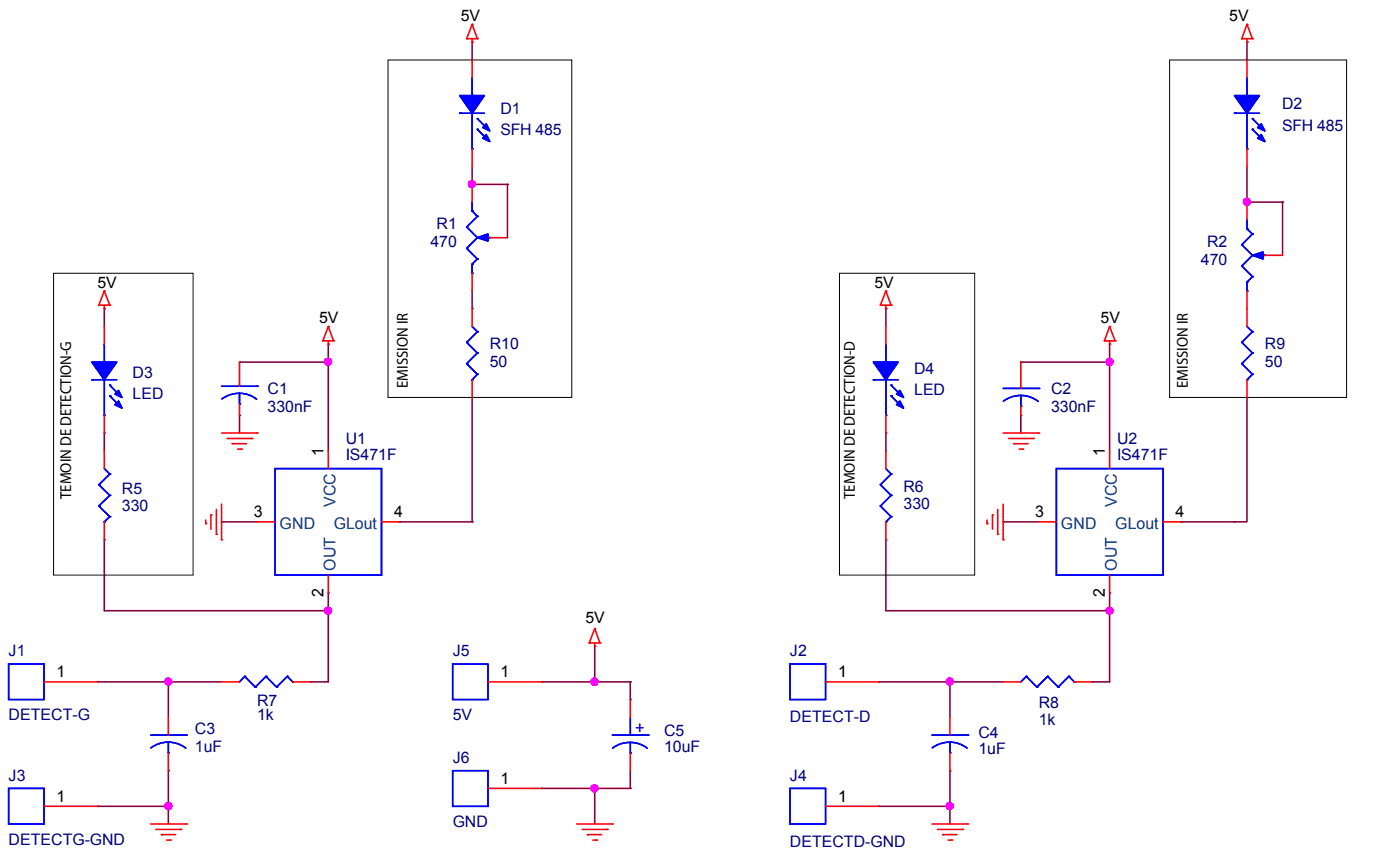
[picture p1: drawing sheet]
<svg xmlns="http://www.w3.org/2000/svg" width="228mm" height="139mm" viewBox="0 0 228 139" stroke-linecap="round" stroke-linejoin="round" font-family="sans-serif">
<!-- layer: Calque 1 -->
<path d="M77 6.9h.1M77 6.9v2.9M77 30.1h.1M77 30.1h5.7M65.1 85h11.9M65.1 85h.1" fill="none" stroke="#800040" stroke-width=".25"/>
<circle cx="76.9" cy="30" r=".56" fill="#f0f"/>
<circle cx="76.9" cy="30" r=".56" fill="none" stroke="#f0f" stroke-width=".25"/>
<path d="M82.7 30.1h.1M82.7 30.1v8.6M39 59h14.5M39 59h.1" fill="none" stroke="#800040" stroke-width=".25"/>
<circle cx="53.5" cy="59" r=".56" fill="#f0f"/>
<circle cx="53.5" cy="59" r=".56" fill="none" stroke="#f0f" stroke-width=".25"/>
<path d="M17 50.3h.1M17 50.3v2.9M53.5 59h.1M53.5 59v14.5M17 70.6h.1M17 70.6v2.9M39 67.7h.1M39 67.7v2.9M17 88h.1M17 88v11.5M27.4 111.1h8.7M27.4 111.1h.1" fill="none" stroke="#800040" stroke-width=".25"/>
<circle cx="27.4" cy="111.1" r=".56" fill="#f0f"/>
<circle cx="27.4" cy="111.1" r=".56" fill="none" stroke="#f0f" stroke-width=".25"/>
<path d="M15.9 131.4h.1M27.4 125.6h.1M27.4 125.6v5.8h-11.5" fill="none" stroke="#800040" stroke-width=".25"/>
<circle cx="27.4" cy="131.4" r=".56" fill="#f0f"/>
<circle cx="27.4" cy="131.4" r=".56" fill="none" stroke="#f0f" stroke-width=".25"/>
<path d="M53.5 99.5h.1M53.5 99.5v11.6M27.4 111.1h.1M27.4 111.1v5.8" fill="none" stroke="#800040" stroke-width=".25"/>
<circle cx="53.5" cy="99.5" r=".56" fill="#f0f"/>
<circle cx="53.5" cy="99.5" r=".56" fill="none" stroke="#f0f" stroke-width=".25"/>
<g fill="none" stroke="#800040" stroke-width=".25">
<path d="M203.3 6.9h.1M203.3 6.9v2.9M203.3 32.9h.1M203.3 32.9h5.8M53.5 56.1h.1M53.5 56.1v2.9M36.1 85h.1M36.1 85h5.8M15.9 111.1h11.5M15.9 111.1h.1M50.6 111.1h.1M50.6 111.1h2.9"/>
<path d="M27.4 131.4h.1M27.4 131.4v2.9"/>
</g>
<circle cx="203.3" cy="32.9" r=".56" fill="#f0f"/>
<circle cx="203.3" cy="32.9" r=".56" fill="none" stroke="#f0f" stroke-width=".25"/>
<path d="M209.1 32.9h.1M209.1 32.9v8.7M180.9 99.5h.1M180.9 99.5v11.6" fill="none" stroke="#800040" stroke-width=".25"/>
<circle cx="180.9" cy="99.5" r=".56" fill="#f0f"/>
<circle cx="180.9" cy="99.5" r=".56" fill="none" stroke="#f0f" stroke-width=".25"/>
<path d="M166.4 59h.1M166.4 59h14.5" fill="none" stroke="#800040" stroke-width=".25"/>
<circle cx="180.9" cy="59" r=".56" fill="#f0f"/>
<circle cx="180.9" cy="59" r=".56" fill="none" stroke="#f0f" stroke-width=".25"/>
<path d="M144.4 50.3h.1M144.4 50.3v2.9M180.9 59h.1M180.9 59v14.5M144.4 70.6h.1M144.4 70.6v2.9M166.4 67.7h.1M166.4 67.7v2.9M144.4 88h.1M144.4 88v11.5M154.9 111.1h8.6M154.9 111.1h.1" fill="none" stroke="#800040" stroke-width=".25"/>
<circle cx="154.8" cy="111.1" r=".56" fill="#f0f"/>
<circle cx="154.8" cy="111.1" r=".56" fill="none" stroke="#f0f" stroke-width=".25"/>
<path d="M143.3 131.4h.1M154.9 125.6h.1M154.9 125.6v5.8h-11.6" fill="none" stroke="#800040" stroke-width=".25"/>
<circle cx="154.8" cy="131.4" r=".56" fill="#f0f"/>
<circle cx="154.8" cy="131.4" r=".56" fill="none" stroke="#f0f" stroke-width=".25"/>
<g fill="none" stroke="#800040" stroke-width=".25">
<path d="M77 30.1h.1M77 27.1v3M203.3 32.9h.1M203.3 27.1v5.8M77 50.3h.1M77 47.4v2.9M180.9 56.1h.1M180.9 56.1v2.9M77 64.8v20.2M203.3 64.8v20.2h-10.8M17 99.5h36.5M53.5 99.5h.1"/>
<path d="M53.5 96.6h.1M53.5 96.6v2.9M77 85h.1M144.4 99.5h36.5M163.5 85h.1M163.5 85h5.8M180.9 99.5h.1M180.9 96.6h.1M180.9 96.6v2.9M192.5 85h.1M201.2 85h.1M143.3 111.1h11.6"/>
<path d="M143.3 111.1h.1M154.9 111.1h.1M154.9 111.1v5.8M178 111.1h.1M178 111.1h2.9M154.9 131.4h.1M154.9 131.4v2.9"/>
</g>
<g fill="none" stroke="#f00" stroke-width=".25">
<path d="M76.1 6.3h1.7M76.1 6.3h.1M77 6.9h.1M77 4h.1M77 6.3v.6M77 4l.8 2.3M77 4l-.9 2.3M77.8 6.3h.1M202.5 6.3h1.7M202.5 6.3h.1M203.3 4l-.8 2.3M203.3 6.9h.1"/>
<path d="M203.3 4h.1M203.3 6.3v.6M203.3 4l.9 2.3M204.2 6.3h.1M16.1 49.7h.1M16.1 49.7h1.8M17 50.3h.1M17 47.4h.1M17 49.7v.6M17 47.4l.9 2.3M17 47.4l-.9 2.3M17.9 49.7h.1"/>
<path d="M52.6 55.5h1.8M52.6 55.5h.1M53.5 56.1h.1M53.5 53.2h.1M53.5 55.5v.6M53.5 53.2l.9 2.3M53.5 53.2l-.9 2.3M54.4 55.5h.1M143.5 49.7h1.8M143.5 49.7h.1M144.4 50.3h.1M144.4 47.4h.1"/>
<path d="M144.4 49.7v.6M144.4 47.4l.9 2.3M144.4 47.4l-.9 2.3M145.3 49.7h.1M180.1 55.5h1.7M180.1 55.5h.1M180.9 53.2l-.8 2.3M180.9 56.1h.1M180.9 53.2h.1M180.9 55.5v.6M180.9 53.2l.9 2.3M181.8 55.5h.1"/>
<path d="M203.3 50.3v2.9M17 73.5v2.9M36.1 70.6h5.8M37 71.5h4.1M37.9 72.3h2.3M37.9 72.3h.1M38.7 73.2h.6M39.3 73.2h.1M41.1 71.5h.1M41.9 70.6h.1M163.5 70.6h5.8M164.4 71.5h4.1"/>
<path d="M165.3 72.3h2.3M165.3 72.3h.1M166.2 73.2h.5M166.7 73.2h.1M168.5 71.5h.1M169.3 70.6h.1M180.9 73.5v2.9M203.3 61.9v2.9M17 85v3M33.5 85.3h.1M33.5 84.7v.6M34.4 83.9h.1"/>
<path d="M34.4 83.9v2.3M35.3 87.1h.1M35.3 83v4.1M36.1 88h.1M36.1 82.2v5.8M160.9 85.3h.1M160.9 84.7v.6M161.8 83.9h.1M161.8 83.9v2.3M162.7 87.1h.1M162.7 83v4.1M163.5 88h.1"/>
<path d="M163.5 82.2v5.8M169.3 85h2.9M180.9 93.7v2.9M189.6 85h2.9M7.2 111.1h8.7M36.1 111.1h2.9M47.7 111.1h2.9M134.6 111.1h8.7M154.9 116.9v2.9M7.2 131.4h8.7M24.6 134.3h5.8M25.4 135.2h4.1"/>
<path d="M26.3 136h2.3M26.3 136h.1M27.1 136.9h.6M27.7 136.9h.1M29.5 135.2h.1M30.4 134.3h.1M151.9 134.3h5.8M152.8 135.2h4.1M153.7 136h2.3M153.7 136h.1M154.6 136.9h.6M154.9 122.7v2.9"/>
<path d="M155.2 136.9h.1M156.9 135.2h.1M157.7 134.3h.1"/>
</g>
<path d="M63.3 9.8h29.9v55h-29.9zM190.7 9.8h28.8v55h-28.8zM8.7 44.5h22.8v49.2h-22.8zM136.9 44.5h22v49.2h-22z" fill="none" stroke="#000" stroke-width=".16"/>
<g fill="none" stroke="#00f" stroke-width=".25">
<path d="M144.4 59h.1M144.4 56.1v2.9M202.5 55.8h.1M202.5 59.3h.1M202.5 55.8l1.7 1.7M202.5 59.3l1.7 1.7M203.3 53.2l.9 .9M204.2 54.1h.1M204.2 57.5h.1M204.2 54.1l-1.7 1.7M204.2 57.5l-1.7 1.8M16.1 79h.1"/>
<path d="M16.1 79l1.8 1.7M17 76.4l.9 .9M17.9 77.3h.1M17.9 77.3l-1.8 1.7M142.4 61.9h.1M142.4 61.9h4M144.4 67.7h.1M144.4 61.9v5.8M172.2 76.4h17.4v17.3h-17.4zM203.3 61.9h.1M204.2 61h.1M204.2 61l-.9 .9"/>
<path d="M16.1 82.5h.1M16.1 82.5l1.8 1.7M17 85h.1M17.9 80.7h.1M17.9 84.2h.1M17.9 80.7l-1.8 1.8M17.9 84.2l-.9 .8M1.4 108.2h5.8v5.8h-5.8zM39.9 110.2l-.9 .9M39.9 110.2h.1M39.9 110.2l1.7 1.8M41.6 112h.1"/>
<path d="M43.4 110.2h.1M43.4 110.2l1.7 1.8M43.4 110.2l-1.8 1.8M45.1 112h.1M46.8 110.2h.1M46.8 110.2l.9 .9M46.8 110.2l-1.7 1.8M47.7 111.1h.1M128.8 108.2h5.8v5.8h-5.8zM151.9 119.8h5.8M157.7 119.8h.1M1.4 128.5h5.8v5.8h-5.8z"/>
<path d="M154.9 120.9l1.4 .3 1.4 .7M154.9 122.7h.1M154.9 120.9l-1.6 .3-1.3 .7M154.9 120.9v1.8"/>
</g>
<path d="M142.4 59h4l-2 2.9z" fill-rule="evenodd" fill="#00f"/>
<path d="M142.4 59h4l-2 2.9z" fill="none" stroke="#00f" stroke-width=".25"/>
<path d="M146.7 65.4l.6 1.1-1.1-.5z" fill-rule="evenodd" fill="#00f"/>
<path d="M146.7 65.4l.6 1.1-1.1-.5z" fill="none" stroke="#00f" stroke-width=".25"/>
<path d="M146.7 63.6l.6 1.2-1.1-.6z" fill-rule="evenodd" fill="#00f"/>
<path d="M144.4 59h.1M144.4 56.1v2.9M142.4 61.9h.1M142.4 61.9h4M144.4 67.7h.1M144.4 61.9v5.8M145.3 62.8l1.7 1.7M145.3 64.5l1.7 1.7M145.3 62.8h.1M145.3 64.5h.1M146.7 63.6l.6 1.2-1.1-.6z" fill="none" stroke="#00f" stroke-width=".25"/>
<path d="M142.4 59h4l-2 2.9z" fill-rule="evenodd" fill="#00f"/>
<path d="M142.4 59h4l-2 2.9z" fill="none" stroke="#00f" stroke-width=".25"/>
<path d="M146.7 65.4l.6 1.1-1.1-.5z" fill-rule="evenodd" fill="#00f"/>
<path d="M146.7 65.4l.6 1.1-1.1-.5z" fill="none" stroke="#00f" stroke-width=".25"/>
<path d="M146.7 63.6l.6 1.2-1.1-.6z" fill-rule="evenodd" fill="#00f"/>
<path d="M145.3 62.8l1.7 1.7M145.3 64.5l1.7 1.7M145.3 62.8h.1M145.3 64.5h.1M146.7 63.6l.6 1.2-1.1-.6z" fill="none" stroke="#00f" stroke-width=".25"/>
<path d="M144.4 53.2v2.9M144.4 67.7v2.9" fill="none" stroke="#f00" stroke-width=".25"/>
<path d="M77.8 38.7l1.8-.6v1.2z" fill="#00f"/>
<g fill="none" stroke="#00f" stroke-width=".25">
<path d="M76.1 37h.1M76.1 37l1.7 1.7M77 34.4h.1M77 32.9v1.5M77 34.4l.8 .9M77.8 38.7l1.8-.6v1.2zM77.8 35.3h.1M77.8 38.7h.1M77.8 35.3l-1.7 1.7M77.8 38.7l-1.7 1.8M79.3 38.7h.6M79.9 38.7h.1"/>
<path d="M76.1 40.5h.1M76.1 40.5l1.7 1.7M77 43h.1M77 44.5h.1M77 43v1.5M77.8 42.2h.1M77.8 42.2l-.8 .8"/>
</g>
<path d="M77.8 38.7l1.8-.6v1.2z" fill="#00f"/>
<g fill="none" stroke="#00f" stroke-width=".25">
<path d="M74.9 18.5h.1M74.9 18.5h4.1M77 15.6h.1M77 12.7v2.9M77 18.5v5.8M76.1 37h.1M76.1 37l1.7 1.7M77 34.4h.1M77 24.3h.1M77 32.9v1.5M77 34.4l.8 .9M77.8 38.7l1.8-.6v1.2z"/>
<path d="M77.8 35.3h.1M77.8 38.7h.1M77.8 35.3l-1.7 1.7M77.8 38.7l-1.7 1.8M79.3 38.7h.6M79.9 38.7h.1M76.1 40.5h.1M76.1 40.5l1.7 1.7M77 43h.1M77 44.5h.1M77 43v1.5M77.8 42.2h.1"/>
<path d="M77.8 42.2l-.8 .8M143.5 79h.1M143.5 79l1.8 1.7M144.4 76.4l.9 .9M145.3 77.3h.1M145.3 77.3l-1.8 1.7M143.5 82.5h.1M143.5 82.5l1.8 1.7M144.4 85h.1M145.3 80.7h.1M145.3 84.2h.1M145.3 80.7l-1.8 1.8"/>
<path d="M145.3 84.2l-.9 .8"/>
</g>
<path d="M77 30.1v2.8M79.9 38.7h2.8M77 44.5v2.9M144.4 73.5v2.9M144.4 85v3" fill="none" stroke="#f00" stroke-width=".25"/>
<path d="M74.9 15.6h4.1l-2 2.9z" fill-rule="evenodd" fill="#00f"/>
<path d="M74.9 15.6h4.1l-2 2.9z" fill="none" stroke="#00f" stroke-width=".25"/>
<path d="M79.3 21.9l.6 1.2-1.2-.6z" fill-rule="evenodd" fill="#00f"/>
<path d="M79.3 21.9l.6 1.2-1.2-.6z" fill="none" stroke="#00f" stroke-width=".25"/>
<path d="M79.3 20.2l.6 1.1-1.2-.5z" fill-rule="evenodd" fill="#00f"/>
<path d="M74.9 18.5h.1M74.9 18.5h4.1M77 15.6h.1M77 12.7v2.9M77 18.5v5.8M77.8 19.3l1.8 1.8M77.8 19.3h.1M77 24.3h.1M77.8 21.1l1.8 1.7M77.8 21.1h.1M79.3 20.2l.6 1.1-1.2-.5z" fill="none" stroke="#00f" stroke-width=".25"/>
<path d="M74.9 15.6h4.1l-2 2.9z" fill-rule="evenodd" fill="#00f"/>
<path d="M74.9 15.6h4.1l-2 2.9z" fill="none" stroke="#00f" stroke-width=".25"/>
<path d="M79.3 21.9l.6 1.2-1.2-.6z" fill-rule="evenodd" fill="#00f"/>
<path d="M79.3 21.9l.6 1.2-1.2-.6z" fill="none" stroke="#00f" stroke-width=".25"/>
<path d="M79.3 20.2l.6 1.1-1.2-.5z" fill-rule="evenodd" fill="#00f"/>
<path d="M77.8 19.3l1.8 1.8M77.8 19.3h.1M77.8 21.1l1.8 1.7M77.8 21.1h.1M79.3 20.2l.6 1.1-1.2-.5zM17 59h.1M17 56.1v2.9M15 61.9h4M15 61.9h.1M17 67.7h.1M17 61.9v5.8" fill="none" stroke="#00f" stroke-width=".25"/>
<path d="M77 9.8v2.9M77 24.3v2.8" fill="none" stroke="#f00" stroke-width=".25"/>
<path d="M15 59h4l-2 2.9z" fill-rule="evenodd" fill="#00f"/>
<path d="M15 59h4l-2 2.9z" fill="none" stroke="#00f" stroke-width=".25"/>
<path d="M19.3 65.4l.6 1.1-1.2-.5z" fill-rule="evenodd" fill="#00f"/>
<path d="M19.3 65.4l.6 1.1-1.2-.5z" fill="none" stroke="#00f" stroke-width=".25"/>
<path d="M19.3 63.6l.6 1.2-1.2-.6z" fill-rule="evenodd" fill="#00f"/>
<path d="M17 59h.1M17 56.1v2.9M15 61.9h4M15 61.9h.1M17 67.7h.1M17 61.9v5.8M17.9 62.8l1.7 1.7M17.9 64.5l1.7 1.7M17.9 62.8h.1M17.9 64.5h.1M19.3 63.6l.6 1.2-1.2-.6z" fill="none" stroke="#00f" stroke-width=".25"/>
<path d="M15 59h4l-2 2.9z" fill-rule="evenodd" fill="#00f"/>
<path d="M15 59h4l-2 2.9z" fill="none" stroke="#00f" stroke-width=".25"/>
<path d="M19.3 65.4l.6 1.1-1.2-.5z" fill-rule="evenodd" fill="#00f"/>
<path d="M19.3 65.4l.6 1.1-1.2-.5z" fill="none" stroke="#00f" stroke-width=".25"/>
<path d="M19.3 63.6l.6 1.2-1.2-.6z" fill-rule="evenodd" fill="#00f"/>
<path d="M17.9 62.8l1.7 1.7M17.9 64.5l1.7 1.7M17.9 62.8h.1M17.9 64.5h.1M19.3 63.6l.6 1.2-1.2-.6zM36.1 62.9h5.8M39 64.1l1.5 .2 1.3 .8M39 65.8h.1M39 64.1l-1.5 .2-1.3 .7M39 64.1v1.7M41.9 62.9h.1M128.8 128.5h5.8v5.8h-5.8z" fill="none" stroke="#00f" stroke-width=".25"/>
<path d="M17 53.2v2.9M39 59v3.9M17 67.7v2.9M39 65.8v1.9M134.6 131.4h8.7" fill="none" stroke="#f00" stroke-width=".25"/>
<path d="M204.2 41.6l1.7-.5v1.1z" fill="#00f"/>
<g fill="none" stroke="#00f" stroke-width=".25">
<path d="M202.5 39.9h.1M202.5 39.9l1.7 1.7M203.3 37.3h.1M203.3 35.8v1.5M203.3 37.3l.9 .8M204.2 38.1h.1M204.2 38.1l-1.7 1.8M202.5 43.3h.1M202.5 43.3l1.7 1.8M203.3 46h.1M203.3 47.4h.1M203.3 46v1.4"/>
<path d="M204.2 41.6l1.7-.5v1.1zM204.2 41.6h.1M204.2 45.1h.1M204.2 41.6l-1.7 1.7M204.2 45.1l-.9 .9M205.6 41.6h.6M206.2 41.6h.1"/>
</g>
<path d="M204.2 41.6l1.7-.5v1.1z" fill="#00f"/>
<g fill="none" stroke="#00f" stroke-width=".25">
<path d="M201.3 18.5h4M201.3 18.5h.1M203.3 15.6h.1M203.3 12.7v2.9M203.3 18.5v5.8M202.5 39.9h.1M202.5 39.9l1.7 1.7M203.3 37.3h.1M203.3 24.3h.1M203.3 35.8v1.5M203.3 37.3l.9 .8M204.2 38.1h.1"/>
<path d="M204.2 38.1l-1.7 1.8M202.5 43.3h.1M202.5 43.3l1.7 1.8M203.3 46h.1M203.3 47.4h.1M203.3 46v1.4M204.2 41.6l1.7-.5v1.1zM204.2 41.6h.1M204.2 45.1h.1M204.2 41.6l-1.7 1.7M204.2 45.1l-.9 .9M205.6 41.6h.6"/>
<path d="M206.2 41.6h.1M167.3 110.2h.1M167.3 110.2l1.8 1.8M167.3 110.2l-.9 .9M169.1 112h.1M170.8 110.2h.1M170.8 110.2l1.7 1.8M170.8 110.2l-1.7 1.8M172.5 112h.1M174.3 110.2h.1M174.3 110.2l.8 .9M174.3 110.2l-1.8 1.8"/>
<path d="M175.1 111.1h.1"/>
</g>
<path d="M203.3 32.9v2.9M203.3 47.4v2.9M206.2 41.6h2.9M163.5 111.1h2.9M175.1 111.1h2.9" fill="none" stroke="#f00" stroke-width=".25"/>
<path d="M201.3 15.6h4l-2 2.9z" fill-rule="evenodd" fill="#00f"/>
<path d="M201.3 15.6h4l-2 2.9z" fill="none" stroke="#00f" stroke-width=".25"/>
<path d="M205.6 21.9l.6 1.2-1.2-.6z" fill-rule="evenodd" fill="#00f"/>
<path d="M205.6 21.9l.6 1.2-1.2-.6z" fill="none" stroke="#00f" stroke-width=".25"/>
<path d="M205.6 20.2l.6 1.1-1.2-.5z" fill-rule="evenodd" fill="#00f"/>
<path d="M201.3 18.5h4M201.3 18.5h.1M203.3 15.6h.1M203.3 12.7v2.9M203.3 18.5v5.8M204.2 19.3l1.7 1.8M204.2 19.3h.1M203.3 24.3h.1M204.2 21.1l1.7 1.7M204.2 21.1h.1M205.6 20.2l.6 1.1-1.2-.5z" fill="none" stroke="#00f" stroke-width=".25"/>
<path d="M201.3 15.6h4l-2 2.9z" fill-rule="evenodd" fill="#00f"/>
<path d="M201.3 15.6h4l-2 2.9z" fill="none" stroke="#00f" stroke-width=".25"/>
<path d="M205.6 21.9l.6 1.2-1.2-.6z" fill-rule="evenodd" fill="#00f"/>
<path d="M205.6 21.9l.6 1.2-1.2-.6z" fill="none" stroke="#00f" stroke-width=".25"/>
<path d="M205.6 20.2l.6 1.1-1.2-.5z" fill-rule="evenodd" fill="#00f"/>
<g fill="none" stroke="#00f" stroke-width=".25">
<path d="M204.2 19.3l1.7 1.8M204.2 19.3h.1M204.2 21.1l1.7 1.7M204.2 21.1h.1M205.6 20.2l.6 1.1-1.2-.5zM76.1 55.8h.1M76.1 59.3h.1M76.1 55.8l1.7 1.7M76.1 59.3l1.7 1.7M77 53.2l.8 .9M77.8 54.1h.1M77.8 57.5h.1"/>
<path d="M77.8 54.1l-1.7 1.7M77.8 57.5l-1.7 1.8M44.8 76.4h17.4v17.3h-17.4zM77 61.9h.1M77.8 61h.1M77.8 61l-.8 .9M163.5 63.3h5.8M166.4 66.2h.1M166.4 64.4l-1.5 .3-1.3 .7M166.4 64.4v1.8M166.4 64.4l1.5 .3 1.4 .7M169.3 63.3h.1"/>
<path d="M24.6 119.8h5.8M30.4 119.8h.1M27.4 122.7h.1M27.4 120.9l-1.5 .3-1.3 .7M27.4 120.9v1.8M27.4 120.9l1.5 .3 1.4 .7"/>
</g>
<path d="M203.3 9.8v2.9M203.3 24.3v2.8M77 50.3v2.9M166.4 59v4.3M53.5 73.5v2.9M77 61.9v2.9M166.4 66.2v1.5M41.9 85h2.9M53.5 93.7v2.9M62.2 85h2.9M27.4 116.9v2.9M27.4 122.7v2.9" fill="none" stroke="#f00" stroke-width=".25"/>
<circle cx="76.9" cy="30" r=".56" fill="#f0f"/>
<circle cx="76.9" cy="30" r=".56" fill="none" stroke="#f0f" stroke-width=".25"/>
<circle cx="53.5" cy="59" r=".56" fill="#f0f"/>
<circle cx="53.5" cy="59" r=".56" fill="none" stroke="#f0f" stroke-width=".25"/>
<circle cx="27.4" cy="111.1" r=".56" fill="#f0f"/>
<circle cx="27.4" cy="111.1" r=".56" fill="none" stroke="#f0f" stroke-width=".25"/>
<circle cx="27.4" cy="131.4" r=".56" fill="#f0f"/>
<circle cx="27.4" cy="131.4" r=".56" fill="none" stroke="#f0f" stroke-width=".25"/>
<circle cx="53.5" cy="99.5" r=".56" fill="#f0f"/>
<circle cx="53.5" cy="99.5" r=".56" fill="none" stroke="#f0f" stroke-width=".25"/>
<path d="M97 105.3h.1M97 105.3v5.8" fill="none" stroke="#800040" stroke-width=".25"/>
<circle cx="96.9" cy="111.1" r=".56" fill="#f0f"/>
<circle cx="96.9" cy="111.1" r=".56" fill="none" stroke="#f0f" stroke-width=".25"/>
<path d="M88.3 111.1h8.7M88.3 111.1h.1M88.3 128.5h8.7M88.3 128.5h.1M97 128.5h.1M97 128.5v5.8" fill="none" stroke="#800040" stroke-width=".25"/>
<circle cx="96.9" cy="128.5" r=".56" fill="#f0f"/>
<circle cx="96.9" cy="128.5" r=".56" fill="none" stroke="#f0f" stroke-width=".25"/>
<path d="M97 111.1h5.8M102.8 111.1h.1M102.8 114h.1M102.8 111.1v2.9M97 128.5h.1M97 128.5h5.8M102.8 128.5h.1M102.8 125.6v2.9" fill="none" stroke="#800040" stroke-width=".25"/>
<g fill="none" stroke="#f00" stroke-width=".25">
<path d="M79.6 111.1h8.7M96.1 104.8h1.7M96.1 104.8h.1M97 105.3h.1M97 102.4h.1M97 104.8v.5M97 102.4l.8 2.4M97 102.4l-.9 2.4M97.8 104.8h.1M102.8 114v2.9M79.6 128.5h8.7M94 134.3h5.8"/>
<path d="M94.9 135.2h4.1M95.8 136h2.3M95.8 136h.1M96.7 136.9h.6M97.3 136.9h.1M99 135.2h.1M99.8 134.3h.1M102.8 122.7v2.9"/>
</g>
<path d="M73.8 108.2h5.8v5.8h-5.8zM99.8 119.8h5.8M102.8 119.8h.1M102.8 116.9v2.9M105.6 119.8h.1M73.8 125.6h5.8v5.8h-5.8zM102.8 121l1.4 .2 1.3 .7M102.8 122.7h.1M102.8 121l-1.6 .2-1.3 .7M102.8 121v1.7" fill="none" stroke="#00f" stroke-width=".25"/>
<circle cx="96.9" cy="111.1" r=".56" fill="#f0f"/>
<circle cx="96.9" cy="111.1" r=".56" fill="none" stroke="#f0f" stroke-width=".25"/>
<circle cx="96.9" cy="128.5" r=".56" fill="#f0f"/>
<circle cx="96.9" cy="128.5" r=".56" fill="none" stroke="#f0f" stroke-width=".25"/>
<circle cx="203.3" cy="32.9" r=".56" fill="#f0f"/>
<circle cx="203.3" cy="32.9" r=".56" fill="none" stroke="#f0f" stroke-width=".25"/>
<circle cx="180.9" cy="99.5" r=".56" fill="#f0f"/>
<circle cx="180.9" cy="99.5" r=".56" fill="none" stroke="#f0f" stroke-width=".25"/>
<circle cx="180.9" cy="59" r=".56" fill="#f0f"/>
<circle cx="180.9" cy="59" r=".56" fill="none" stroke="#f0f" stroke-width=".25"/>
<circle cx="154.8" cy="111.1" r=".56" fill="#f0f"/>
<circle cx="154.8" cy="111.1" r=".56" fill="none" stroke="#f0f" stroke-width=".25"/>
<circle cx="154.8" cy="131.4" r=".56" fill="#f0f"/>
<circle cx="154.8" cy="131.4" r=".56" fill="none" stroke="#f0f" stroke-width=".25"/>
<g font-size="2.6">
<text x="75.1" y="3.4">5V</text>
<text x="200.4" y="3.4">5V</text>
<text x="15.9" y="46.9">5V</text>
<text x="142.6" y="46.9">5V</text>
<text x="52" y="52.6">5V</text>
<text x="179.4" y="52.6">5V</text>
<text x="66.5" y="63.2" transform="rotate(-90 66.5 63.2)">EMISSION IR</text>
<text x="193.7" y="63.2" transform="rotate(-90 193.7 63.2)">EMISSION IR</text>
<text x="52.7" y="74.4" transform="rotate(-90 52.7 74.4)">1</text>
<text x="180.1" y="74.4" transform="rotate(-90 180.1 74.4)">1</text>
<text x="11.6" y="81.3" transform="rotate(-90 11.6 81.3)">TEMOIN DE DETECTION-G</text>
<text x="139.4" y="81.3" transform="rotate(-90 139.4 81.3)">TEMOIN DE DETECTION-D</text>
<text x="41.4" y="84.3">3</text>
<text x="64.2" y="84.3">4</text>
<text x="168.8" y="84.3">3</text>
<text x="191.7" y="84.3">4</text>
<text x="52.7" y="97.2" transform="rotate(-90 52.7 97.2)">2</text>
<text x="95.4" y="101.5">5V</text>
<text x="180.1" y="97.2" transform="rotate(-90 180.1 97.2)">2</text>
<text x="9.2" y="110.4">1</text>
<text x="81.6" y="110.4">1</text>
<text x="136.6" y="110.4">1</text>
<text x="9.2" y="130.7">1</text>
<text x="81.6" y="127.7">1</text>
<text x="136.6" y="130.7">1</text>
</g>
<g font-size="2.6" fill="#000080">
<text x="209" y="17.8">D2</text>
<text x="81.6" y="18.5">D1</text>
<text x="81.6" y="22">SFH 485</text>
<text x="209" y="21.3">SFH 485</text>
<text x="70.2" y="40.3">470</text>
<text x="71.2" y="37.4">R1</text>
<text x="196.8" y="40.3">R2</text>
<text x="195.8" y="43.2">470</text>
<text x="79.9" y="57">R10</text>
<text x="79.9" y="59.8">50</text>
<text x="206.2" y="57">R9</text>
<text x="206.2" y="59.8">50</text>
<text x="21.6" y="61.6">D3</text>
<text x="21.6" y="65.1">LED</text>
<text x="43.6" y="64.2">C1</text>
<text x="149" y="60.9">D4</text>
<text x="149" y="64.4">LED</text>
<text x="171.4" y="64.2">C2</text>
<text x="43.6" y="67.1">330nF</text>
<text x="171.4" y="67.1">330nF</text>
<text x="56.4" y="72.3">U1</text>
<text x="56.4" y="74.9">IS471F</text>
<text x="182.1" y="72.3">U2</text>
<text x="182.1" y="74.9">IS471F</text>
<text x="19.9" y="80.5">R5</text>
<text x="19.9" y="83.3">330</text>
<text x="147.3" y="80.1">R6</text>
<text x="147.3" y="83">330</text>
<text x="1.4" y="106.9">J1</text>
<text x="73.8" y="106.9">J5</text>
<text x="128.8" y="106.9">J2</text>
<text x="1.4" y="117.4">DETECT-G</text>
<text x="31.8" y="119.6">C3</text>
<text x="41.9" y="115.1">R7</text>
<text x="41.9" y="117.4">1k</text>
<text x="73.8" y="117.4">5V</text>
<text x="108.3" y="120">C5</text>
<text x="128.8" y="117.7">DETECT-D</text>
<text x="169.3" y="115.4">R8</text>
<text x="169.3" y="118.1">1k</text>
<text x="31.8" y="122.5">1uF</text>
<text x="73.8" y="124.3">J6</text>
<text x="108.3" y="122.5">10uF</text>
<text x="159.5" y="120.3">C4</text>
<text x="159.5" y="122.9">1uF</text>
<text x="1.4" y="127.2">J3</text>
<text x="128.8" y="127.2">J4</text>
<text x="1.4" y="137.6">DETECTG-GND</text>
<text x="73.8" y="134.8">GND</text>
<text x="128.8" y="138">DETECTD-GND</text>
</g>
<g font-size="2.6" fill="#004080">
<text x="54.7" y="82.6" transform="rotate(-90 54.7 82.6)">VCC</text>
<text x="182.1" y="82.6" transform="rotate(-90 182.1 82.6)">VCC</text>
<text x="45.6" y="86.2">GND</text>
<text x="54.4" y="86.2">GLout</text>
<text x="173" y="86.2">GND</text>
<text x="181.8" y="86.2">GLout</text>
<text x="54.7" y="93" transform="rotate(-90 54.7 93)">OUT</text>
<text x="182.1" y="93" transform="rotate(-90 182.1 93)">OUT</text>
</g>
<text font-size="2.6" fill="#00f" x="103.6" y="119.3">+</text>
</svg>
